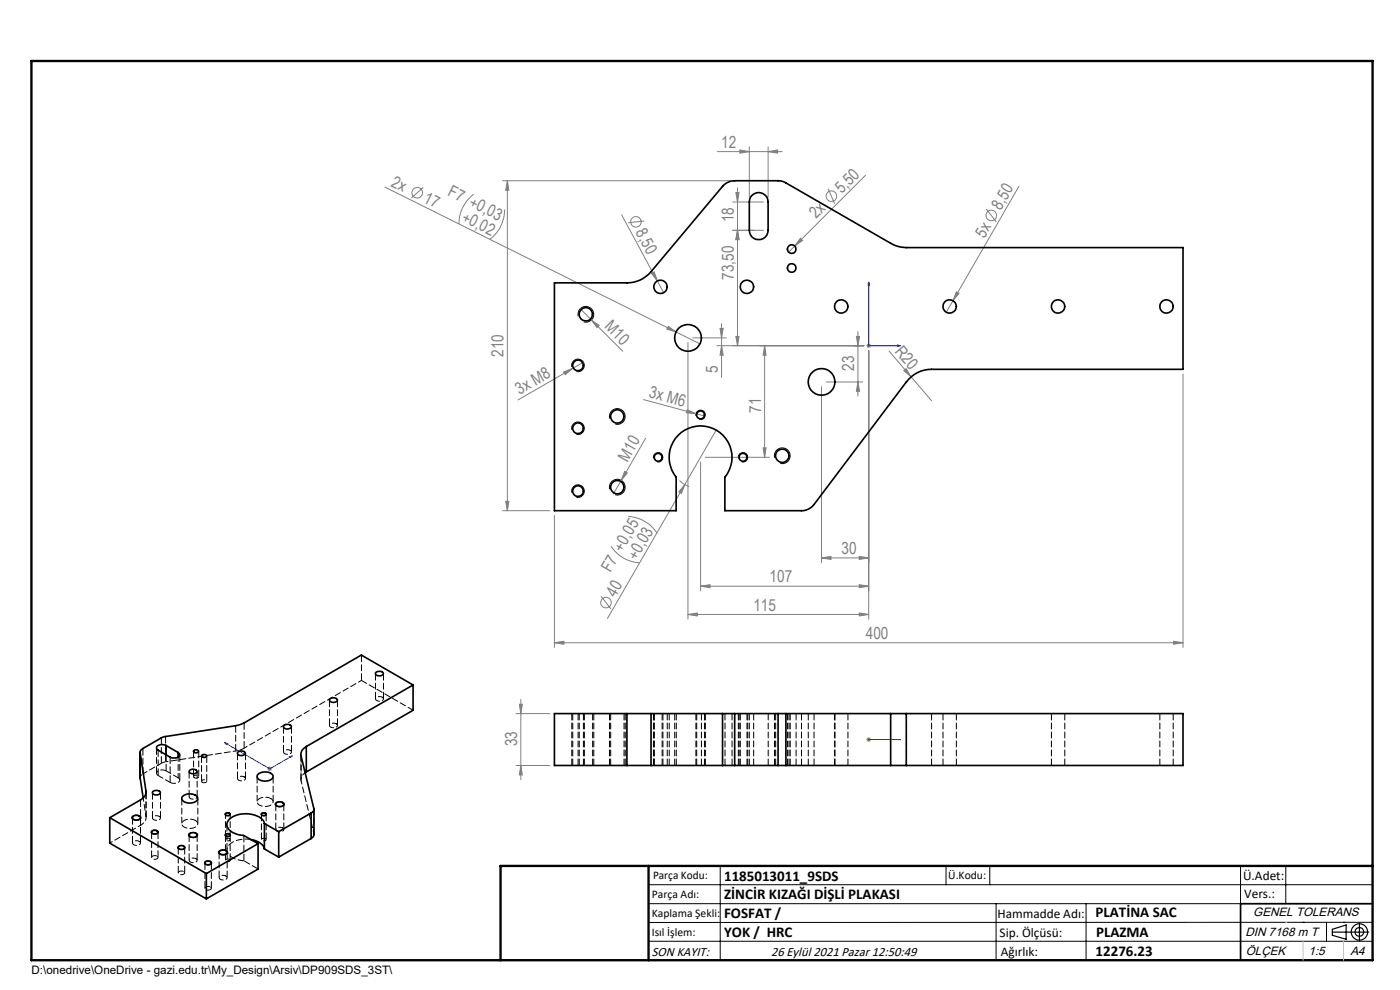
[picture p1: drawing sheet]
<svg xmlns="http://www.w3.org/2000/svg" width="297mm" height="210mm" viewBox="0 0 297 210" stroke-linecap="round" stroke-linejoin="round" font-family="sans-serif">
<g fill="none" stroke="#808080" stroke-width=".21">
<path d="M81.7 39.7l61.7 30.7M89.8 39.7l-2.6 2.3M106.6 38.3h48.2M107.6 38.3l.3 2h-.6zM107.6 38.3v70M152.2 32.2h13.7M156.5 39.9v33.4M157 31.8l2 .4-2 .3zM159 31.1v10.7M162.9 32.2l2.1-.4v.7zM162.9 31.1v10.7M183.6 37.2l-16.3 16.3"/>
<path d="M216.1 39.5l-13.9 24.3M100.5 41.2a7.8 7.8 0 0 0-3.1 6.3M107.1 44.4a8.1 8.1 0 0 1-3.2 6.4M131.9 45.6l7.6 14M136.6 46.9l-3.4 .4M138.2 58l.6-.3 .7 1.9zM139.5 59.6l1.3 2.5M155.4 48.9h6.6M155.4 42.9h6.6M156.1 40.8h.7l-.3 2.1zM156.5 48.9l.3 1.9h-.7zM169.8 50.5l.5 .5-1.7 1.2z"/>
<path d="M175.7 40l1.4 3.2M209.2 44.3l2.1 2.8M119.6 78.9l1.9-.7-1.6 1.3zM123.1 65.5l2.3 2.4M123.8 76.8l-13.9 8M125.4 67.9l1.7 1.1-.5 .5zM125.4 67.9l6.7 6.6M141.8 69.2l1.6 1.2-1.9-.6zM143.4 70.4l5.1 2.5M145.9 72.7v58.6M147 71.7h7.1M152.1 73.3h31.2"/>
<path d="M152.8 69.7h.6l-.3 2zM153.1 73.3l.3 2h-.6zM153.1 68.7v11.3M156.1 71.4h.7l-.3 1.9zM162.2 73.3v23.7M162.2 73.3l.3 2h-.6zM181.7 71.4h.7l-.4 1.9zM182 70.3v13.7M183.8 73.3h1M183.9 73l.7 .7M184.3 72.8v1M184.3 74.4v56.9"/>
<path d="M184.6 73l-.7 .7M188.6 74.5l4.7 5.4M191.7 78.6l.5-.4 1.1 1.7zM193.3 79.9l4.3 5.1M202.2 63.8l-1.5 2.4M202.9 61.9l.5 .3-1.2 1.6zM251 79.3v58M136.5 84.8l11.1 3M136.9 93l-5.1 8.9M145.8 86.9l1.8 .9-2-.2zM147.6 87.8l2 .5M148.6 98v27.3"/>
<path d="M149.6 97h13.6M151.9 91.2l-6.6 11.6M161.9 95h.6l-.3 2zM174.3 82v37.3M175.3 81h7.7M182 81l.4 2h-.7zM106.6 108.3h10M107.3 106.4h.6l-.3 1.9zM117.6 109.4v27.9M129.6 115.9a8 8 0 0 0 6.1 3.5M131.8 101.9l-1.7 2.9M132.5 100l.6 .3-1.3 1.6z"/>
<path d="M133.3 109.5a8 8 0 0 1 6.1 3.6M144.1 101.9l1 .8 1.1 .5M145.3 102.8l-16.4 28.4M145.3 102.8l-.7 1.9-.6-.4zM174.3 118.3l2-.3v.7zM174.3 118.3h10M182.3 118l2 .3-2 .4zM117.6 136.3l2-.3v.7zM117.6 136.3h133.4M127.5 126.5l2.1 2.7M145.9 130.3l2.1-.3v.7zM145.9 130.3h38.4"/>
<path d="M148.6 124.3l2-.3v.7zM148.6 124.3h35.7M182.3 124l2 .3-2 .4zM182.3 130l2 .3-2 .4zM249 136l2 .3-2 .4zM109.5 151.4h7.1M110.2 149.4h.6l-.3 2zM110.5 148.4v17M183.8 156.9h1M183.9 156.5l.7 .7M184.3 156.4v1M184.6 156.5l-.7 .7"/>
<path d="M56.7 163.1h1M56.9 162.7l.7 .7M57.2 162.6v1M57.6 162.7l-.7 .7M109.5 162.4h7.1M110.5 162.4l.3 2h-.6z"/>
<circle cx="88.5" cy="40.9" r="1.12"/>
<circle cx="134.9" cy="47.1" r="1.11"/>
<circle cx="176.4" cy="41.6" r="1.13"/>
<circle cx="210.3" cy="45.7" r="1.14"/>
<circle cx="128.5" cy="127.8" r="1.12"/>
</g>
<g fill="none" stroke="#000" stroke-width=".21">
<path d="M121.3 77.8a1.34 1.34 0 0 1 1.2-1.6 1.34 1.34 0 0 1 1.4 1.4 1.34 1.34 0 0 1-1.6 1.2M122.7 67.1a1.68 1.68 0 0 1 1.4-2.1 1.68 1.68 0 0 1 1.9 1.8 1.68 1.68 0 0 1-2.1 1.5M121.3 91.2a1.34 1.34 0 0 1 1.2-1.7 1.34 1.34 0 0 1 1.4 1.5 1.34 1.34 0 0 1-1.6 1.1M129.3 88.8a1.68 1.68 0 0 1 1.5-2.1 1.68 1.68 0 0 1 1.8 1.7 1.68 1.68 0 0 1-2.1 1.5M138.6 97.3a1 1 0 0 1 .9-1.3 1 1 0 0 1 1.1 1.1 1 1 0 0 1-1.3 .9M147.6 88.3a1 1 0 0 1 .9-1.3 1 1 0 0 1 1.1 1.1 1 1 0 0 1-1.3 .9M156.7 97.3a.99 .99 0 0 1 .8-1.3 .99 .99 0 0 1 1.1 1.1 .99 .99 0 0 1-1.2 .9M164.4 97.1a1.67 1.67 0 0 1 1.4-2.1 1.67 1.67 0 0 1 1.8 1.8 1.67 1.67 0 0 1-2.1 1.5M121.3 104.5a1.34 1.34 0 0 1 1.2-1.7 1.34 1.34 0 0 1 1.4 1.5 1.34 1.34 0 0 1-1.6 1.2M129.3 103.8a1.68 1.68 0 0 1 1.5-2.2 1.68 1.68 0 0 1 1.8 1.8 1.68 1.68 0 0 1-2.1 1.5M28.2 173.1a1.22 1.22 0 0 1 1.8 .4 1.14 1.14 0 0 1-2.1-.2zM32.1 176.3a.96 .96 0 0 1 1.5 .3 .93 .93 0 0 1-1.6-.1z"/>
<path d="M37.8 179.5a.91 .91 0 0 1 1.5 .3 .98 .98 0 0 1-1.6 0zM40 176.9a1.19 1.19 0 0 1 1.9 .3 1.19 1.19 0 0 1-1.9 0zM47.8 176.9a.61 .61 0 0 1 .7-.1 .61 .61 0 0 1 .4 .4 .68 .68 0 0 1-1.2-.1zM47.8 172.5a.61 .61 0 0 1 .7-.2 .61 .61 0 0 1 .4 .5 .68 .68 0 0 1-1.2-.2zM55.5 172.5a.61 .61 0 0 1 .6-.2 .61 .61 0 0 1 .4 .5 .65 .65 0 0 1-1.1-.2zM58.6 170.2a1.18 1.18 0 0 1 1.7 .4 1.11 1.11 0 0 1-1 .6 1.11 1.11 0 0 1-1-.7zM43.5 182.8a.79 .79 0 0 1 .8-.3 .79 .79 0 0 1 .6 .7 .9 .9 0 0 1-1.5-.3zM46.4 180.5a1.2 1.2 0 0 1 1.9 .3 1.12 1.12 0 0 1-1 .6 1.12 1.12 0 0 1-1-.7zM137.6 187.7h153.6M137.6 191.7h153.6M137.6 199.7h153.6M152.8 183.7v20"/>
<path d="M200.7 183.7v4M210 183.7v4M211.3 191.7v12M230.4 191.7v12M263.2 183.7v20M272.8 183.7v8M276.4 195.6h.1M281.4 195.6v4.1M285 195.6h.1M291.2 195.6l-153.6 .1"/>
</g>
<g fill="none" stroke="#000" stroke-width=".25">
<path d="M282.6 197.7h7.8M282.6 197.1l3-.9v3l-3-.8zM288.4 195.8v3.8M106.2 203.7h185"/>
<circle cx="288.4" cy="197.7" r="1.74"/>
<circle cx="288.4" cy="197.7" r=".93"/>
</g>
<path d="M184.3 59.8l.2 .7h-.4zM184.3 59.8v13.5h6.8M190.4 73.2l.7 .1-.7 .2zM47.7 157.5l9.5 5.6 4.8-2.8M47.7 157.5l.6 .3-.3 .1zM184.1 156.9h.4zM184.3 156.9h6.8M184.3 156.9h.1M191.1 156.9h-.7h.7M61.4 160.5l.6-.2-.3 .4z" fill="none" stroke="#00f" stroke-width=".21"/>
<g fill="none" stroke="#000" stroke-width=".21" stroke-dasharray="1.3 .6" stroke-dashoffset="-.1">
<path d="M121.3 151.4v11M122.6 151.4v11M129.3 151.4v11M138.6 151.4v11M147.6 151.4v11M156.6 151.4v11M164.3 151.4v11M124 162.4v-11M126 162.4v-11M132.6 162.4v-11M140.6 162.4v-11M149.6 162.4v-11"/>
<path d="M158.6 162.4v-11M167.6 162.4v-11"/>
</g>
<path d="M291.2 191.7h-28v12" fill="none" stroke="#000" stroke-width=".35"/>
<path d="M6.7 12.9h284.5v190.8h-284.5zM137.6 183.7v20M291.2 183.7h-185v20" fill="none" stroke="#000" stroke-width=".5"/>
<path d="M276.4 199.7v4M285 199.7v4" fill="none" stroke="#c0c0c0" stroke-width=".21"/>
<path d="M272.8 195.6h.1" fill="none" stroke="#c0c0c0" stroke-width=".25"/>
<g fill="#00f">
<path d="M190.4 73.2l.7 .1-.7 .2zM184.3 59.8l.2 .7h-.4z"/>
<path d="M61.4 160.5l.6-.2-.3 .4zM47.7 157.5l.6 .3-.3 .1zM190.4 156.9h.7zM184.1 156.9h.4z"/>
</g>
<g fill="#808080">
<path d="M138.2 58l.6-.3 .7 1.9z"/>
<path d="M191.7 78.6l.5-.4 1.1 1.7z"/>
<path d="M141.8 69.2l1.6 1.2-1.9-.6z"/>
<path d="M145.8 86.9l1.8 .9-2-.2z"/>
<path d="M119.6 78.9l1.9-.7-1.6 1.3z"/>
<path d="M169.8 50.5l.5 .5-1.7 1.2z"/>
<path d="M132.5 100l.6 .3-1.3 1.6z"/>
<path d="M202.9 61.9l.5 .3-1.2 1.6z"/>
<path d="M145.3 102.8l-.7 1.9-.6-.4z"/>
<path d="M125.4 67.9l1.7 1.1-.5 .5z"/>
<path d="M162.9 32.2l2.1-.4v.7zM157 31.8l2 .4-2 .3z"/>
<path d="M182.3 118l2 .3-2 .4zM174.3 118.3l2-.3v.7zM182.3 124l2 .3-2 .4zM148.6 124.3l2-.3v.7zM182.3 130l2 .3-2 .4zM145.9 130.3l2.1-.3v.7z"/>
<path d="M117.6 136.3l2-.3v.7zM249 136l2 .3-2 .4z"/>
<path d="M156.5 48.9l.3 1.9h-.7zM156.1 40.8h.7l-.3 2.1z"/>
<path d="M153.1 73.3l.3 2h-.6zM152.8 69.7h.6l-.3 2zM107.3 106.4h.6l-.3 1.9zM107.6 38.3l.3 2h-.6z"/>
<path d="M181.7 71.4h.7l-.4 1.9zM182 81l.4 2h-.7zM162.2 73.3l.3 2h-.6zM161.9 95h.6l-.3 2zM156.5 48.9l.3 1.9h-.7zM156.1 71.4h.7l-.3 1.9zM110.2 149.4h.6l-.3 2zM110.5 162.4l.3 2h-.6z"/>
</g>
<g fill="none" stroke="#000" stroke-width=".35">
<path d="M117.6 60h15.4a6.5 6.5 0 0 0 5.1-2.4l15.2-18.1a3.4 3.4 0 0 1 2.6-1.2h9.4l1 .3 22.6 13a6.8 6.8 0 0 0 3.4 .9h58.7v25.8h-53.4a6.6 6.6 0 0 0-5.3 2.7l-19.6 26a3.4 3.4 0 0 1-2.7 1.3h-16.2v-7.1a6.7 6.7 0 0 0-.6-9.1 6.7 6.7 0 0 0-9.2 0 6.7 6.7 0 0 0-.6 9.1v7.1h-25.8zM159.5 41.4a2 2 0 0 1 2.2-.4 2 2 0 0 1 1.2 1.9v6a1.99 1.99 0 0 1-1.9 1.9 1.99 1.99 0 0 1-2-1.9v-6l.2-1.1zM29.7 159.6v5.5M29.7 159.7l1.3 8.1M29.7 159.7v5.4M35.2 158.1a1.47 1.47 0 0 0-2 .5l.1 .4 2.8 1.6a1.47 1.47 0 0 0 2-.5l-.3-.5M35.2 158.1l2.6 1.5M35.2 158.1v2M37.8 159.6v1M41.1 159.3a.56 .56 0 0 1 .6-.3 .56 .56 0 0 1 .4 .5 .6 .6 0 0 1-1-.2zM50.5 159.5a.86 .86 0 0 1 .9-.3 .86 .86 0 0 1 .6 .8 .94 .94 0 0 1-1.6-.3zM60.3 153.9a1.01 1.01 0 0 1 1.5 .3 .91 .91 0 0 1-.9 .4 .91 .91 0 0 1-.8-.6z"/>
<path d="M65 158.4a1.83 1.83 0 0 0-1.1 1.9l2.7 11.2a.89 .89 0 0 1-.6 1M65 158.4v5.4M70 148.3a1 1 0 0 1 1.6 .3 1.03 1.03 0 0 1-1.7-.1zM79.8 142.6a.86 .86 0 0 1 .9-.3 .86 .86 0 0 1 .6 .8 .96 .96 0 0 1-1.6-.3zM87.6 145.3l-10.9-6.3-25.1 14.4-1.6 .5-15.1 2.4-4.6 2.5a.93 .93 0 0 0-.6 .9M87.6 145.3l-22.6 13.1M87.6 145.3v5.4l-22.6 13.1M133 151.4h5.1M133 151.4h-15.4v11h15.4M133 151.4v11M138.1 151.4h15.2M138.1 151.4v11"/>
<path d="M153.3 151.4h2.6M153.3 151.4v11M155.9 151.4v11M155.9 151.4h9.2M165.1 151.4h1.6M165.1 151.4v11M166.7 151.4v11M166.7 151.4h22.2M188.9 151.4h3.4M188.9 151.4v11M192.3 151.4h58.7v11h-58.7M192.3 151.4v11"/>
<path d="M23.3 173.5l20.5 11.8M23.3 173.5v5.3l20.5 11.9M28.2 173.2a.96 .96 0 0 1 1.6 .3 1.03 1.03 0 0 1-1.7 0zM29.7 165.1l.7 4.2M31 167.8a1.98 1.98 0 0 1-1.2 1.9l-6.5 3.8M31 167.8v.5M32.2 176.4a.76 .76 0 0 1 1.3 .2 .8 .8 0 0 1-1.4-.1zM32.5 167.9a.86 .86 0 0 1 .9-.3 .86 .86 0 0 1 .6 .7 .94 .94 0 0 1-1.7-.3zM37.9 179.6a.78 .78 0 0 1 1.3 .3 .84 .84 0 0 1-1.4-.1zM38.7 168.9a2.24 2.24 0 0 1 3.2 .3 1.34 1.34 0 0 1-1.6 1.1 1.47 1.47 0 0 1-1.7-1zM40.3 163.4a1.02 1.02 0 0 1 1.5 .3 1.03 1.03 0 0 1-1.7 0zM40.3 176.9a.97 .97 0 0 1 1.5 .3 1.03 1.03 0 0 1-1.7 0z"/>
<path d="M42.9 160.2a.51 .51 0 0 1 .6-.2 .51 .51 0 0 1 .3 .5 .6 .6 0 0 1-1-.2zM47.9 176.9l.4-.1 .5 .2a.49 .49 0 0 1-.5 .4 .49 .49 0 0 1-.5-.4zM47.9 172.5l.4-.1 .5 .2a.49 .49 0 0 1-.5 .4 .49 .49 0 0 1-.5-.4zM53.2 178.1a3.1 3.1 0 0 1 2.9 2M54.7 164.3a2.24 2.24 0 0 1 3.2 .3 1.64 1.64 0 0 1-2.3 1 .89 .89 0 0 1-.9-.4 .89 .89 0 0 1 0-.9zM54.8 179l-11 6.3M54.8 179v5.4l-11 6.3M55.6 172.5l.4-.1 .4 .2a.47 .47 0 0 1-.4 .4 .47 .47 0 0 1-.5-.4zM56.1 174.7a3 3 0 0 0-2.9-2 4.8 4.8 0 0 0-4.9 1.6 2.13 2.13 0 0 0 1.9 2.6l1.5 .3 3.1 1.8M56.1 174.7l3 1.7M56.1 174.7v5.4M58.8 170.2a.98 .98 0 0 1 1.4 .5 1.03 1.03 0 0 1-1.7-.1z"/>
<path d="M59.1 176.4v5.4M65 163.8l-.3 .1M66 172.5l-6.9 3.9M66 177.9l-6.9 3.9M66 172.5v5.4M66.6 171.7v5.4l-.2 .4-.4 .4M133 162.4h5.1M138.1 162.4h15.2M153.3 162.4h2.6M155.9 162.4h9.2M165.1 162.4h1.6M166.7 162.4h22.2"/>
<path d="M188.9 162.4h3.4M43.5 182.9a.78 .78 0 0 1 1.3 .2 .71 .71 0 0 1-.7 .4 .71 .71 0 0 1-.6-.6zM43.8 185.3v5.4M46.6 180.5a1.01 1.01 0 0 1 1.6 .4 1.03 1.03 0 0 1-1.7-.1zM56.1 180.1l3 1.7"/>
<circle cx="168" cy="56.9" r=".91"/>
<circle cx="168" cy="52.8" r=".92"/>
<circle cx="122.6" cy="77.5" r="1.13"/>
<circle cx="124.3" cy="66.7" r="1.42"/>
<circle cx="140.1" cy="60.8" r="1.42"/>
<circle cx="146" cy="71.7" r="2.85"/>
<circle cx="158.4" cy="60.8" r="1.43"/>
<circle cx="178.5" cy="65" r="1.43"/>
<circle cx="201.5" cy="65" r="1.43"/>
<circle cx="224.5" cy="65" r="1.43"/>
<circle cx="247.5" cy="65" r="1.43"/>
<circle cx="122.6" cy="90.8" r="1.13"/>
<circle cx="131" cy="88.3" r="1.41"/>
<circle cx="139.6" cy="97" r=".83"/>
<circle cx="148.6" cy="88" r=".83"/>
<circle cx="157.6" cy="97" r=".84"/>
<circle cx="165.9" cy="96.7" r="1.41"/>
<circle cx="174.3" cy="81" r="2.84"/>
<circle cx="122.6" cy="104.2" r="1.13"/>
<circle cx="131" cy="103.3" r="1.41"/>
</g>
<g fill="none" stroke="#000" stroke-width=".21" stroke-dasharray="1.3 .6" stroke-dashoffset="-.1">
<path d="M121.5 151.4v11M122.9 151.4v11M129.6 151.4v11M138.7 151.4v11M138.8 151.4v11M142 151.4v11M143.1 151.4v11M147.8 151.4v11M153.8 151.4v11M156.8 151.4v11M157.1 151.4v11M159 151.4v11"/>
<path d="M164.6 151.4v11M167.1 151.4v11M170 151.4v11M171.5 151.4v11M177.1 151.4v11M192.3 151.4v11M200.1 151.4v11M223.1 151.4v11M246.1 151.4v11M35.2 160.1v3.4M123.8 162.4v-11M125.7 162.4v-11"/>
<path d="M132.4 162.4v-11M140.5 162.4v-11M141.6 162.4v-11M143.5 162.4v-11M148.8 162.4v-11M149.5 162.4v-11M155.3 162.4v-11M158.5 162.4v-11M159.9 162.4v-11M163 162.4v-11M167.4 162.4v-11M168.9 162.4v-11"/>
<path d="M172.7 162.4v-11M177.1 162.4v-11M179.9 162.4v-11M197.6 162.4v-11M202.9 162.4v-11M225.9 162.4v-11M248.9 162.4v-11M33.3 181.6a.69 .69 0 0 0-1.1 .4 .8 .8 0 0 0 1.3-.2l-.2-.2M39 184.9a.69 .69 0 0 0-1.2 .4 .8 .8 0 0 0 1.4-.2l-.2-.2M44.6 188.1a.69 .69 0 0 0-1.1 .4 .8 .8 0 0 0 1.3-.1l-.2-.3"/>
</g>
<path d="M61.6 159.2a.99 .99 0 0 0-1.5 .3 .94 .94 0 0 0 .9 .5 .94 .94 0 0 0 .8-.6l-.2-.2M71.3 153.5a.99 .99 0 0 0-1.4 .4 .94 .94 0 0 0 .9 .5 .94 .94 0 0 0 .8-.6l-.3-.3M81.1 147.9a.99 .99 0 0 0-1.4 .4 .94 .94 0 0 0 .8 .4 .94 .94 0 0 0 .8-.5l-.2-.3M29.6 178.5a.99 .99 0 0 0-1.5 .3 .94 .94 0 0 0 .9 .5 .94 .94 0 0 0 .8-.6l-.2-.2M29.8 175.1a1.89 1.89 0 0 0 1.2-1.9M33.8 173.2a.99 .99 0 0 0-1.5 .3 .94 .94 0 0 0 .9 .5 .94 .94 0 0 0 .8-.6l-.2-.2M41.6 168.7a.99 .99 0 0 0-1.5 .3 .94 .94 0 0 0 .9 .5 .94 .94 0 0 0 .8-.6l-.2-.2M51.8 164.8a.99 .99 0 0 0-1.4 .4 .94 .94 0 0 0 .9 .4 .94 .94 0 0 0 .8-.5l-.3-.3M60 175.6a.99 .99 0 0 0-1.5 .4 .94 .94 0 0 0 .9 .5 .94 .94 0 0 0 .8-.6l-.2-.3M41.6 182.2a.99 .99 0 0 0-1.5 .3 .94 .94 0 0 0 .9 .5 .94 .94 0 0 0 .8-.6l-.2-.2M47.9 185.8a.99 .99 0 0 0-1.4 .4 .94 .94 0 0 0 .9 .5 .94 .94 0 0 0 .8-.6l-.3-.3" fill="none" stroke="#000" stroke-width=".21" stroke-dasharray="1.3 .6" stroke-dashoffset=".4"/>
<g fill="none" stroke="#000" stroke-width=".21" stroke-dasharray="1.3 .6" stroke-dashoffset="-.2">
<path d="M33.2 158.6v5.4M34.2 156.5v5.4M41.1 159.4v5.3M50 153.9v5.4M50.4 159.8v5.3M51.8 158.7v-5.4M60.1 154.1v5.4M61.8 159.5v-5.4M63.8 160v5.4M69.9 148.5v5.4M71.6 153.9v-5.4M76.7 144.3v-5.4"/>
<path d="M79.7 142.9v5.3M81.4 148.2v-5.3M28.1 173.4v5.4M29.8 178.8v-5.4M29.8 169.7v5.4M30.3 164.2v-5.4M31 173.4v-5.4M32.2 176.5v5.4M32.3 168.1v5.4M33.6 164.5v-5.4M34 173.5v-5.4M35.1 161.6v-5.4"/>
<path d="M36.1 160.6v5.4M37.8 179.8v5.4M38.1 165.5v-5.4M38.6 169.4v5.3M40.1 177.1v5.4M40.1 163.6v5.4M41.8 169v-5.4M42 174.7v-5.3M42.2 164.7v-5.3M42.8 160.3v5.4M43.9 165.7v-5.4M47.8 177.1v5.4"/>
<path d="M48.1 174.9v5.4M51.7 177.2v5.4M52.1 165.1v-5.3M54.5 164.7v5.4M55.5 172.7v5.4M56.5 178.1v-5.4M57.9 170.1v-5.4M58.5 170.6v5.4M60.2 176v-5.4M63.9 165.7v-5.4M66.6 171.5v5.4M33.5 181.9v-5.4"/>
<path d="M39.2 185.2v-5.4M41.8 182.5v-5.4M43.5 183v5.4M44.8 188.4v-5.4M46.5 180.8v5.4M48.2 186.2v-5.4M48.8 182.5v-5.4M51.7 182.6l3.1 1.7"/>
</g>
<path d="M87.6 150.7l-10.9-6.4M31 173.2v-5M53.3 178.1a5.3 5.3 0 0 0-4.9 1.3 1.68 1.68 0 0 0 1 2.6l1.3 .4 1 .2M66.6 176.9v.1" fill="none" stroke="#000" stroke-width=".21" stroke-dasharray="1.3 .6"/>
<path d="M34.2 161.9l-3.9 2.3M37.8 160.6v4.4M47.8 172.7v4.4M48.7 177.9l-.4-.1-.4 .2a.47 .47 0 0 0 .4 .4 .47 .47 0 0 0 .5-.4l-.1-.1M48.8 177.1v-4.4M56.3 177.9l-.3-.1-.5 .2a.47 .47 0 0 0 .5 .4 .47 .47 0 0 0 .4-.4l-.1-.1M48.7 182.3l-.4-.1-.4 .2a.47 .47 0 0 0 .4 .4 .47 .47 0 0 0 .5-.4l-.1-.1" fill="none" stroke="#000" stroke-width=".21" stroke-dasharray="1.3 .6" stroke-dashoffset=".3"/>
<path d="M23.3 178.8l6.5-3.7M35.1 161.6l14.9-2.3" fill="none" stroke="#000" stroke-width=".21" stroke-dasharray="1.3 .6" stroke-dashoffset=".7"/>
<path d="M51.8 158.7l24.9-14.4M63.9 165.7l2.7 11.2" fill="none" stroke="#000" stroke-width=".21" stroke-dasharray="1.3 .6" stroke-dashoffset=".6"/>
<path d="M41.2 165l-.1-.1a.54 .54 0 0 1 .5-.5 .54 .54 0 0 1 .6 .4l-.4 .2h-.6M41.5 174a2.13 2.13 0 0 0-2.9 .7 1.87 1.87 0 0 0 2.7 .8 .76 .76 0 0 0 .7-.7 .76 .76 0 0 0-.5-.8M42.9 165.9l-.1-.1a.54 .54 0 0 1 .5-.4 .54 .54 0 0 1 .6 .4l-.4 .2-.6-.1M57.5 169.4a2.13 2.13 0 0 0-2.9 .6 1.87 1.87 0 0 0 2.7 .9 .76 .76 0 0 0 .6-.7 .76 .76 0 0 0-.4-.8" fill="none" stroke="#000" stroke-width=".21" stroke-dasharray="1.3 .6" stroke-dashoffset=".2"/>
<path d="M29.7 165l.2-.4 .4-.4M31 173.2l-.6-3.9M34.2 161.9l.9-.3M64.8 163.9a1.75 1.75 0 0 0-.9 1.8" fill="none" stroke="#000" stroke-width=".21" stroke-dasharray="1.3 .6" stroke-dashoffset=".5"/>
<path d="M35.2 163.5a1.47 1.47 0 0 0-2 .5l.4 .5M36.1 166a1.47 1.47 0 0 0 2-.5l-.3-.5M36.1 166l-2.5-1.5M37.8 165l-2.6-1.5" fill="none" stroke="#000" stroke-width=".21" stroke-dasharray="1.3 .6" stroke-dashoffset=".1"/>
<path d="M50 159.3l1.8-.6" fill="none" stroke="#000" stroke-width=".21" stroke-dasharray="1.3 .6" stroke-dashoffset="1"/>
<g font-size="3.5" fill="#808080">
<text x="153" y="31.3">12</text>
<text x="82.8" y="39.4" transform="rotate(26 82.8 39.4)">2x</text>
<text x="94.8" y="41.4" transform="rotate(26 94.8 41.4)">F7 +0,03</text>
<text x="178.6" y="41.1" transform="rotate(-45 178.6 41.1)">5,50</text>
<text x="89.6" y="42.8" transform="rotate(26 89.6 42.8)">17</text>
<text x="97.7" y="46.8" transform="rotate(26 97.7 46.8)">+0,02</text>
<text x="155.7" y="47.1" transform="rotate(-90 155.7 47.1)">18</text>
<text x="173.1" y="46.6" transform="rotate(-45 173.1 46.6)">2x</text>
<text x="212.3" y="44.7" transform="rotate(-60 212.3 44.7)">8,50</text>
<text x="134.7" y="49.2" transform="rotate(62 134.7 49.2)">8,50</text>
<text x="208.9" y="50.6" transform="rotate(-60 208.9 50.6)">5x</text>
<text x="155.7" y="59.4" transform="rotate(-90 155.7 59.4)">73,50</text>
<text x="128.1" y="69.4" transform="rotate(45 128.1 69.4)">M10</text>
<text x="106.8" y="75.7" transform="rotate(-90 106.8 75.7)">210</text>
<text x="189.7" y="74.6" transform="rotate(49 189.7 74.6)">R20</text>
<text x="110.2" y="83.8" transform="rotate(-30 110.2 83.8)">3x M8</text>
<text x="152.3" y="79.2" transform="rotate(-90 152.3 79.2)">5</text>
<text x="181.2" y="78.6" transform="rotate(-90 181.2 78.6)">23</text>
<text x="137.5" y="84.3" transform="rotate(15 137.5 84.3)">3x M6</text>
<text x="161.4" y="87.5" transform="rotate(-90 161.4 87.5)">71</text>
<text x="133.1" y="98.1" transform="rotate(-60 133.1 98.1)">M10</text>
<text x="135.1" y="119" transform="rotate(-60 135.1 119)">+0,03</text>
<text x="178.5" y="117.5">30</text>
<text x="129.5" y="121.6" transform="rotate(-60 129.5 121.6)">F7 +0,05</text>
<text x="163.3" y="123.5">107</text>
<text x="130.5" y="126.8" transform="rotate(-60 130.5 126.8)">40</text>
<text x="159.8" y="129.5">115</text>
<text x="183.7" y="135.5">400</text>
<text x="109.7" y="158.3" transform="rotate(-90 109.7 158.3)">33</text>
</g>
<g font-size="3.2">
<text x="153.6" y="190.8">ZİNCİR KIZAĞI DİŞLİ PLAKASI</text>
<text x="153.6" y="186.8">1185013011_9SDS</text>
<text x="153.6" y="194.8">FOSFAT /</text>
<text x="232.4" y="194.5">PLATİNA SAC</text>
<text x="153.6" y="198.8">YOK / HRC</text>
<text x="232.4" y="202.8">12276.23</text>
<text x="232.5" y="198.8">PLAZMA</text>
</g>
<g font-size="2.8">
<text x="263.7" y="186.7">Ü.Adet:</text>
<text x="263.9" y="190.5">Vers.:</text>
<text x="211.6" y="194.8">Hammadde Adı:</text>
<text x="138.3" y="202.8">SON KAYIT:</text>
<text x="163.6" y="202.8">26 Eylül 2021 Pazar 12:50:49</text>
<text x="212.1" y="198.7">Sip. Ölçüsü:</text>
<text x="212.3" y="202.7">Ağırlık:</text>
</g>
<g font-size="2.6">
<text x="265.9" y="194.4">GENEL TOLERANS</text>
<text x="264.2" y="198.5">DIN 7168 m T</text>
<text x="264.3" y="202.6">ÖLÇEK</text>
<text x="277.6" y="202.6">1:5</text>
<text x="286.5" y="202.6">A4</text>
</g>
<g font-size="2.5">
<text x="138.3" y="190.5">Parça Adı:</text>
<text x="138.5" y="186.5">Parça Kodu:</text>
<text x="201.2" y="186.5">Ü.Kodu:</text>
<text x="138.3" y="194.5">Kaplama Şekli:</text>
<text x="138.3" y="198.6">Isıl İşlem:</text>
<text x="6.7" y="206.7">D:\onedrive\OneDrive - gazi.edu.tr\My_Design\Arsiv\DP909SDS_3ST\</text>
</g>
</svg>
